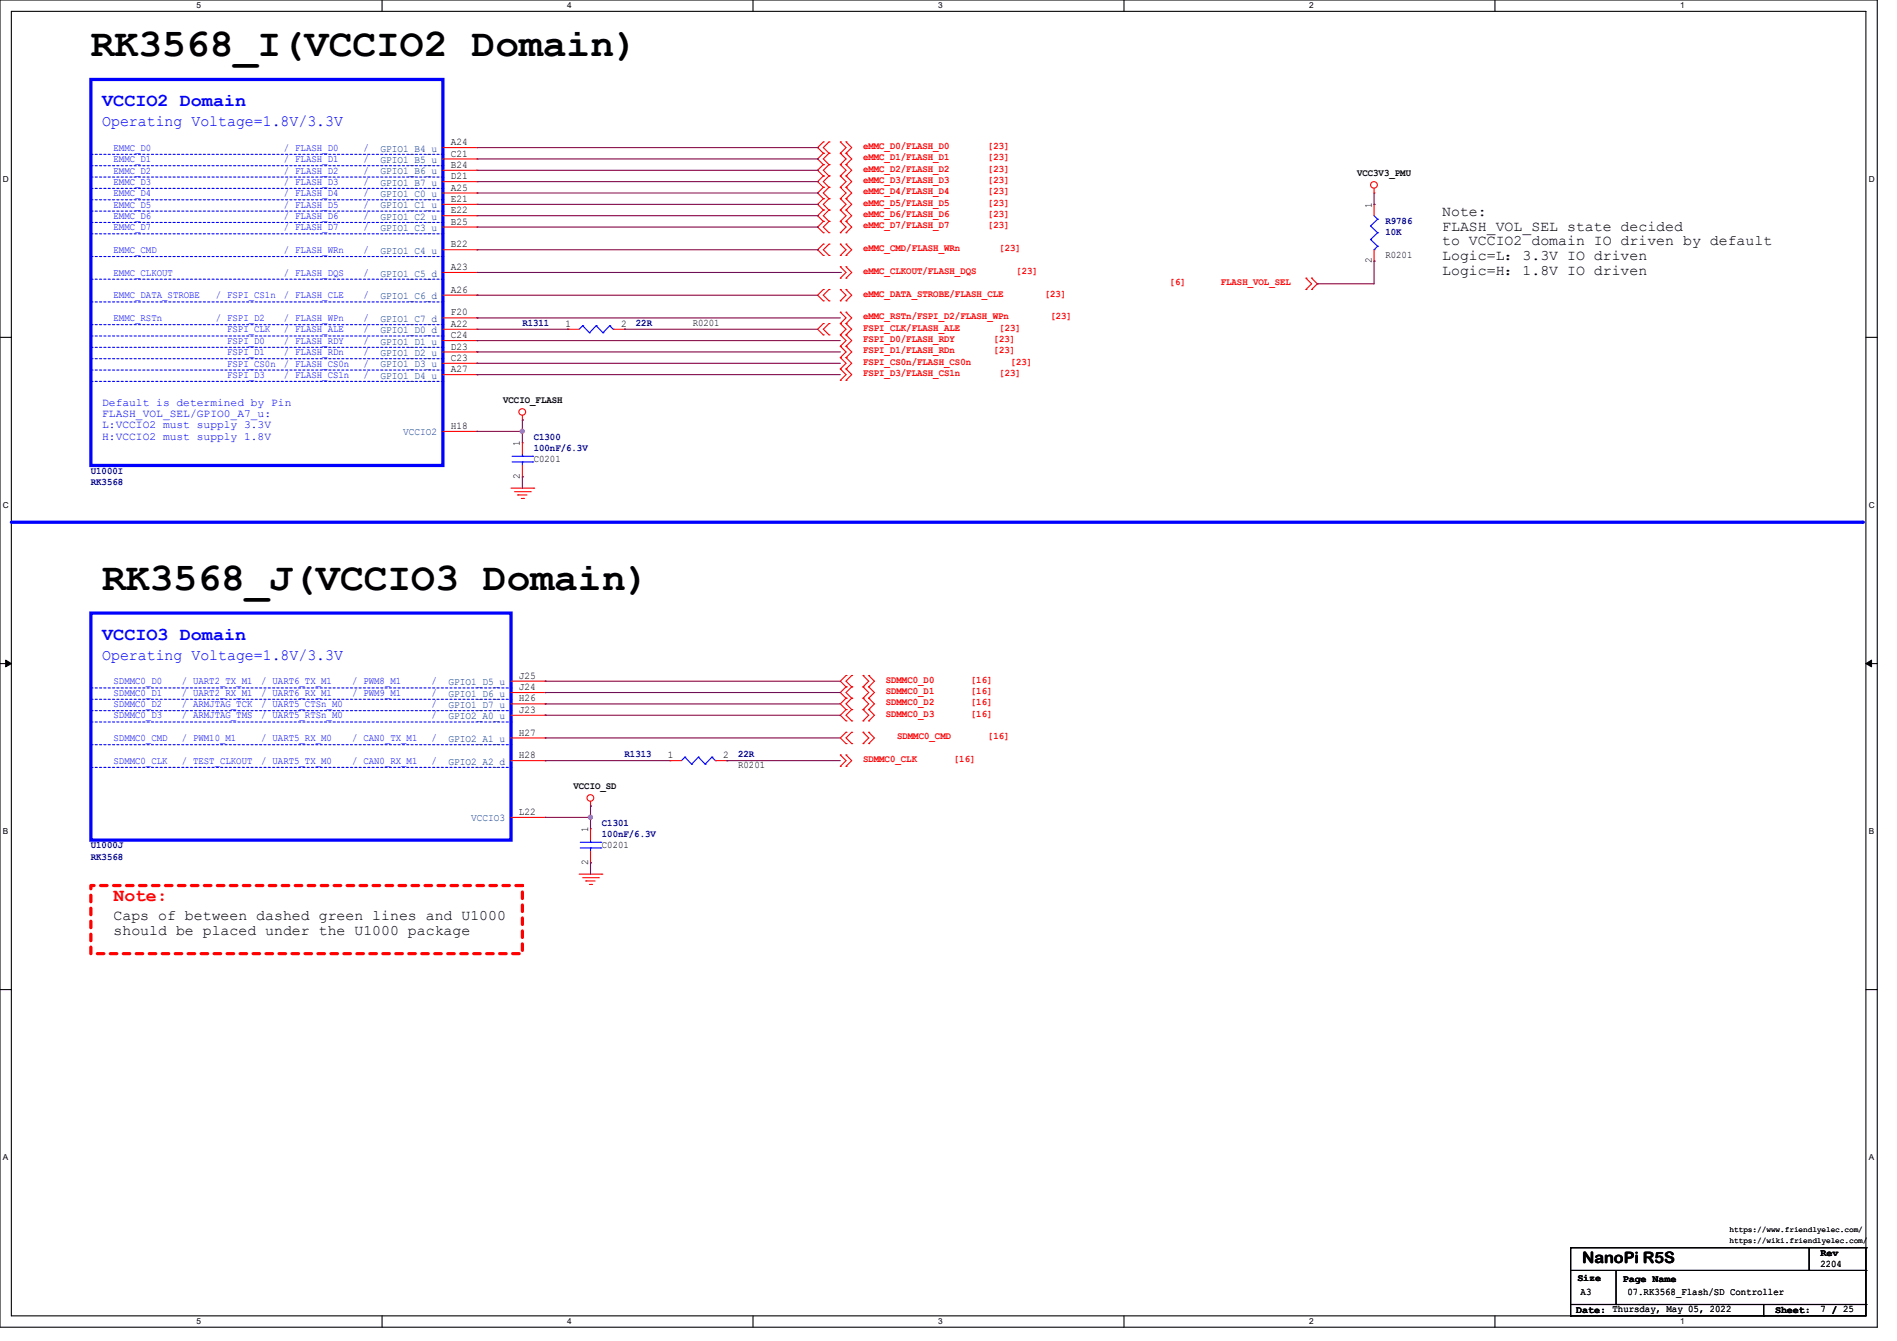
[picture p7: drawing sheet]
<svg xmlns="http://www.w3.org/2000/svg" width="297mm" height="210mm" viewBox="0 0 297 210" stroke-linecap="round" stroke-linejoin="round" font-family="sans-serif">
<path d="M0 0h293.9v207.9h-293.9zM1.8 1.8h290.3v204.3h-290.3z" fill="none" stroke="#000" stroke-width=".17"/>
<g fill="#fff">
<path d="M30.8 .2h.7v1.4h-.7z"/>
<path d="M30.8 206.2h.7v1.4h-.7z"/>
</g>
<path d="M59.8 0v1.8M59.8 206.1v1.8" fill="none" stroke="#000" stroke-width=".17"/>
<g fill="#fff">
<path d="M88.8 .2h.7v1.4h-.7z"/>
<path d="M88.8 206.2h.7v1.4h-.7z"/>
</g>
<path d="M117.9 0v1.8M117.9 206.1v1.8" fill="none" stroke="#000" stroke-width=".17"/>
<g fill="#fff">
<path d="M146.9 .2h.7v1.4h-.7z"/>
<path d="M146.9 206.2h.7v1.4h-.7z"/>
</g>
<path d="M176 0v1.8M176 206.1v1.8" fill="none" stroke="#000" stroke-width=".17"/>
<g fill="#fff">
<path d="M205 .2h.7v1.4h-.7z"/>
<path d="M205 206.2h.7v1.4h-.7z"/>
</g>
<path d="M234.1 0v1.8M234.1 206.1v1.8" fill="none" stroke="#000" stroke-width=".17"/>
<g fill="#fff">
<path d="M263.1 .2h.6v1.4h-.6z"/>
<path d="M263.1 206.2h.6v1.4h-.6z"/>
<path d="M.5 27.3h.9v1.4h-.9z"/>
<path d="M292.6 27.3h.9v1.4h-.9z"/>
<path d="M.5 78.4h.9v1.4h-.9z"/>
<path d="M292.6 78.4h.9v1.4h-.9z"/>
</g>
<path d="M0 52.8h1.8M292.1 52.8h1.8" fill="none" stroke="#000" stroke-width=".17"/>
<g fill="#fff">
<path d="M.5 129.5h.8v1.4h-.8z"/>
<path d="M292.6 129.5h.8v1.4h-.8z"/>
</g>
<path d="M0 103.9h1.8M292.1 103.9h1.8" fill="none" stroke="#000" stroke-width=".17"/>
<path d="M.9 103.4l.9 .5-.9 .5zM292.1 103.9l.9-.5v1z" fill="#000" stroke="#000" stroke-width=".16"/>
<g fill="#fff">
<path d="M.5 180.5h.8v1.4h-.8z"/>
<path d="M292.6 180.5h.8v1.4h-.8z"/>
</g>
<path d="M0 155h1.8M292.1 155h1.8" fill="none" stroke="#000" stroke-width=".17"/>
<path d="M1.8 81.8h289.8" fill="none" stroke="#00f" stroke-width=".51"/>
<circle cx="291.6" cy="81.8" r=".25" fill="#00f"/>
<path d="M14.2 138.7h67.6v10.7h-67.6z" fill="none" stroke="#f00" stroke-width=".51" stroke-dasharray="1 1"/>
<g fill="none" stroke="#f00" stroke-width=".17">
<path d="M69.3 23.1h5.4M69.3 24.9h5.4M69.3 26.7h5.4M69.3 28.4h5.4M69.3 30.2h5.4M69.3 32h5.4M69.3 33.8h5.4M69.3 35.6h5.4M69.3 39.1h5.4M74.7 23.1h.1M74.7 24.9h.1M74.7 26.7h.1"/>
<path d="M74.7 28.4h.1M74.7 30.2h.1M74.7 32h.1M74.7 33.8h.1M74.7 35.6h.1M74.7 39.1h.1M128.9 22.2h.1M128.9 24h.1M128.9 25.8h.1M128.9 27.6h.1M128.9 29.3h.1M128.9 31.1h.1"/>
<path d="M128.9 32.9h.1M128.9 34.7h.1M128.9 36.4h.1M128.9 38.2h.1M128.9 22.2l-.9 .9 .9 .9M128.9 27.6l-.9 .8 .9 .9M128.9 24l-.9 .9 .9 .9M128.9 29.3l-.9 .9 .9 .9M128.9 25.8l-.9 .9 .9 .9M128.9 31.1l-.9 .9 .9 .9M128.9 32.9l-.9 .9 .9 .9M128.9 34.7l-.9 .9 .9 .8"/>
<path d="M128.9 38.2l-.9 .9 .9 .9M129.8 24h.1M129.8 22.2h.1M129.8 25.8h.1M129.8 27.6h.1M129.8 29.3h.1M129.8 31.1h.1M129.8 32.9h.1M129.8 34.7h.1M129.8 36.4h.1M129.8 38.2h.1M129.8 22.2l-.9 .9 .9 .9"/>
<path d="M129.8 25.8l-.9 .9 .9 .9M129.8 24l-.9 .9 .9 .9M129.8 27.6l-.9 .8 .9 .9M129.8 29.3l-.9 .9 .9 .9M129.8 31.1l-.9 .9 .9 .9M129.8 32.9l-.9 .9 .9 .9M129.8 34.7l-.9 .9 .9 .8M129.8 38.2l-.9 .9 .9 .9M131.6 24h.1M131.6 22.2h.1M131.6 25.8h.1M131.6 27.6h.1"/>
<path d="M131.6 29.3h.1M131.6 31.1h.1M131.6 32.9h.1M131.6 34.7h.1M131.6 36.4h.1M131.6 38.2h.1M131.6 25.8l.9 .9-.9 .9M131.6 22.2l.9 .9-.9 .9M131.6 27.6l.9 .8-.9 .9M131.6 24l.9 .9-.9 .9M131.6 29.3l.9 .9-.9 .9M131.6 31.1l.9 .9-.9 .9"/>
<path d="M131.6 34.7l.9 .9-.9 .8M131.6 32.9l.9 .9-.9 .9M131.6 38.2l.9 .9-.9 .9M132.5 24h.1M132.5 22.2h.1M132.5 25.8h.1M132.5 27.6h.1M132.5 29.3h.1M132.5 31.1h.1M132.5 32.9h.1M132.5 34.7h.1M132.5 36.4h.1"/>
<path d="M132.5 38.2h.1M132.5 27.6l.8 .8-.8 .9M132.5 22.2l.8 .9-.8 .9M132.5 29.3l.8 .9-.8 .9M132.5 24l.8 .9-.8 .9M132.5 31.1l.8 .9-.8 .9M132.5 25.8l.8 .9-.8 .9M132.5 32.9l.8 .9-.8 .9M132.5 38.2l.8 .9-.8 .9M132.5 34.7l.8 .9-.8 .8M215.1 30.2h.1M215.1 32h.1"/>
<path d="M215.1 29.5v.7M215.1 32v1.8M215.1 39.1v1.8M69.3 51.6h5.4M69.3 42.7h5.4M69.3 46.2h5.4M69.3 49.8h5.4M69.3 53.3h5.4M69.3 55.1h5.4M69.3 56.9h5.4M69.3 58.7h5.4M74.7 42.7h.1"/>
<path d="M74.7 46.2h.1M74.7 49.8h.1M74.7 51.6h.1M74.7 53.3h.1M74.7 55.1h.1M74.7 56.9h.1M74.7 58.7h.1M88.9 51.6h.1M88.9 51.6h1.8M96 51.6h1.8M97.8 51.6h.1M128.9 50.7h.1"/>
<path d="M128.9 52.5h.1M128.9 40h.1M128.9 45.3h.1M128.9 47.1h.1M128.9 50.7l-.9 .9 .9 .9M128.9 45.3l-.9 .9 .9 .9M129.8 52.5h.1M129.8 50.7h.1M129.8 40h.1M129.8 47.1h.1M129.8 45.3h.1M129.8 50.7l-.9 .9 .9 .9"/>
<path d="M129.8 45.3l-.9 .9 .9 .9M131.6 52.5h.1M131.6 50.7h.1M131.6 40h.1M131.6 43.6h.1M131.6 41.8h.1M131.6 59.6h.1M131.6 57.8h.1M131.6 56h.1M131.6 54.2h.1M131.6 48.9h.1M131.6 47.1h.1"/>
<path d="M131.6 45.3h.1M131.6 50.7l.9 .9-.9 .9M131.6 41.8l.9 .9-.9 .9M131.6 57.8l.9 .9-.9 .9M131.6 54.2l.9 .9-.9 .9M131.6 52.5l.9 .8-.9 .9M131.6 48.9l.9 .9-.9 .9M131.6 45.3l.9 .9-.9 .9M131.6 56l.9 .9-.9 .9M132.5 52.5h.1M132.5 50.7h.1M132.5 40h.1"/>
<path d="M132.5 43.6h.1M132.5 41.8h.1M132.5 59.6h.1M132.5 57.8h.1M132.5 56h.1M132.5 54.2h.1M132.5 48.9h.1M132.5 47.1h.1M132.5 45.3h.1M132.5 45.3l.8 .9-.8 .9M132.5 50.7l.8 .9-.8 .9M132.5 41.8l.8 .9-.8 .9"/>
<path d="M132.5 57.8l.8 .9-.8 .9M132.5 54.2l.8 .9-.8 .9M132.5 52.5l.8 .8-.8 .9M132.5 48.9l.8 .9-.8 .9M132.5 56l.8 .9-.8 .9M204.5 45.3h.1M204.5 43.6h.1M204.5 43.6l.9 .8-.9 .9M205.4 43.6h.1M205.4 45.3h.1M205.4 43.6l.8 .8-.8 .9M215.1 40.9h.1"/>
<path d="M69.3 67.6h5.4M74.7 67.6h.1M80 76.5h3.6M80.6 77h2.4M81.1 77.5h.1M81.1 77.5h1.4M81.6 78.1h.4M81.8 65.8h.1M81.8 69.3h.1M81.8 74.7h.1M81.8 65.1v.7M81.8 69.3v1.8"/>
<path d="M81.8 72.9v1.8M82 78.1h.1M83 77h.1M83.6 76.5h.1M80 106.7h5.3M80 108.5h5.3M80 110.2h5.3M80 112h5.3M80 115.6h5.3M80 119.1h5.3M85.3 106.7h.1M85.3 108.5h.1"/>
<path d="M85.3 110.2h.1M85.3 112h.1M85.3 115.6h.1M85.3 119.1h.1M104.9 119.1h.1M104.9 119.1h1.8M112 119.1h1.8M113.8 119.1h.1M131.6 118.2h.1M131.6 118.2l.9 .9-.9 .9M132.5 118.2h.1M132.5 109.3h.1"/>
<path d="M132.5 111.1h.1M132.5 112.9h.1M132.5 105.8h.1M132.5 107.6h.1M132.5 114.7h.1M132.5 116.5h.1M132.5 118.2l.8 .9-.8 .9M132.5 109.3l-.9 .9 .9 .9M132.5 114.7l-.9 .9 .9 .9M132.5 111.1l-.9 .9 .9 .9M132.5 105.8l-.9 .9 .9 .9M132.5 107.6l-.9 .9 .9 .8"/>
<path d="M133.3 111.1h.1M133.3 109.3h.1M133.3 112.9h.1M133.3 107.6h.1M133.3 105.8h.1M133.3 116.5h.1M133.3 114.7h.1M133.3 109.3l-.8 .9 .8 .9M133.3 105.8l-.8 .9 .8 .9M133.3 111.1l-.8 .9 .8 .9M133.3 114.7l-.8 .9 .8 .9M133.3 107.6l-.8 .9 .8 .8"/>
<path d="M135.1 111.1h.1M135.1 109.3h.1M135.1 112.9h.1M135.1 107.6h.1M135.1 105.8h.1M135.1 116.5h.1M135.1 114.7h.1M135.1 114.7l.9 .9-.9 .9M135.1 105.8l.9 .9-.9 .9M135.1 109.3l.9 .9-.9 .9M135.1 107.6l.9 .9-.9 .8M135.1 111.1l.9 .9-.9 .9"/>
<path d="M136 111.1h.1M136 109.3h.1M136 112.9h.1M136 107.6h.1M136 105.8h.1M136 116.5h.1M136 114.7h.1M136 114.7l.9 .9-.9 .9M136 109.3l.9 .9-.9 .9M136 111.1l.9 .9-.9 .9M136 105.8l.9 .9-.9 .9M136 107.6l.9 .9-.9 .8"/>
<path d="M80 128h5.3M85.3 128h.1M90.7 136.9h3.5M91.2 137.5h2.5M91.7 138h.1M91.7 138h1.5M92.3 138.5h.3M92.5 126.2h.1M92.5 129.8h.1M92.5 135.1h.1M92.5 125.5v.7M92.5 129.8v1.8"/>
<path d="M92.5 133.3v1.8M92.6 138.5h.1M93.7 137.5h.1M94.2 136.9h.1M131.6 120h.1M132.5 120h.1"/>
<circle cx="215.1" cy="29" r=".52"/>
<circle cx="81.8" cy="64.5" r=".52"/>
<circle cx="92.4" cy="125" r=".52"/>
</g>
<g fill="none" stroke="#000" stroke-width=".17">
<path d="M245.9 195.4h.1M245.9 199h46.2M245.9 195.4v10.7M245.9 195.4h46.2M253 199v5.3M283.3 199h.1M283.3 195.4v3.6M292.1 199h.1M292.1 195.4h.1M292.1 195.4v10.7h-46.2M245.9 206.1h.1M245.9 204.3h46.2"/>
<path d="M253 204.3h.1M256.6 204.3h.1M276.1 206.1h.1M276.1 204.3v1.8M292.1 204.3h.1"/>
</g>
<g fill="none" stroke="#00f" stroke-width=".17">
<path d="M214.6 35.4h.1M214.6 37.5h.1M214.6 35.4l1.1 1M214.6 37.5l1.1 1.1M215.1 39.1h.1M215.1 33.8l.6 .5M215.7 34.3h.1M215.7 36.4h.1M215.7 38.6h.1M215.7 34.3l-1.1 1.1M215.7 36.4l-1.1 1.1M215.7 38.6l-.6 .5"/>
<path d="M91.2 51h.1M91.2 51l-.5 .6M91.2 51l1.1 1.1M92.3 52.1h.1M93.3 51h.1M93.3 51l-1 1.1M93.3 51l1.1 1.1M94.4 52.1h.1M95.5 51h.1M95.5 51l-1.1 1.1M95.5 51l.5 .6M96 51.6h.1"/>
<path d="M80.2 72.3h3.2M80.2 71.5h3.2M81.8 71.5h.1M81.8 72.3h.1M81.8 71.1v.4M81.8 72.3v.6M83.4 72.3h.1M83.4 71.5h.1M107.2 118.6h.1M107.2 118.6l-.5 .5M107.2 118.6l1.1 1.1M108.3 119.7h.1"/>
<path d="M109.3 118.6h.1M109.3 118.6l-1 1.1M109.3 118.6l1.1 1.1M110.4 119.7h.1M111.5 118.6h.1M111.5 118.6l-1.1 1.1M111.5 118.6l.5 .5M112 119.1h.1M90.8 132.8h3.3M90.8 131.9h3.3M92.5 131.9h.1M92.5 132.8h.1"/>
<path d="M92.5 131.6v.3M92.5 132.8v.5M94.1 132.8h.1M94.1 131.9h.1"/>
</g>
<g fill="none" stroke="#00f" stroke-width=".17" stroke-dasharray=".3 .3">
<path d="M14.2 29.5h55.1M14.2 33.1h55.1M14.2 26h55.1M14.2 36.6h55.1M14.2 24.2h55.1M14.2 31.3h55.1M14.2 34.8h55.1M14.2 27.7h55.1M69.3 29.5h.1M69.3 33.1h.1M69.3 26h.1M69.3 36.6h.1"/>
<path d="M69.3 24.2h.1M69.3 31.3h.1M69.3 34.8h.1M69.3 27.7h.1M14.2 52.6h55.1M14.2 56.2h55.1M14.2 54.4h55.1M14.2 58h55.1M14.2 43.7h55.1M14.2 59.7h55.1M14.2 50.8h55.1M14.2 40.2h55.1"/>
<path d="M14.2 47.3h55.1M69.3 52.6h.1M69.3 56.2h.1M69.3 54.4h.1M69.3 58h.1M69.3 43.7h.1M69.3 59.7h.1M69.3 50.8h.1M69.3 40.2h.1M69.3 47.3h.1M14.2 109.5h65.8M14.2 113.1h65.8"/>
<path d="M14.2 111.3h65.8M14.2 107.7h65.8M14.2 116.6h65.8M80 109.5h.1M80 113.1h.1M80 111.3h.1M80 107.7h.1M80 116.6h.1M14.2 120.2h65.8M80 120.2h.1"/>
</g>
<path d="M14.2 12.4h55.1v60.5h-55.1zM14.2 96h65.8v35.6h-65.8z" fill="none" stroke="#00f" stroke-width=".51"/>
<g fill="none" stroke="#800040" stroke-width=".17">
<path d="M74.7 33.8h53.3M74.7 24.9h53.3M74.7 26.7h53.3M74.7 28.4h53.3M74.7 35.6h53.3M74.7 23.1h53.3M74.7 30.2h53.3M74.7 32h53.3M74.7 39.1h53.3M128 33.8h.1M128 24.9h.1M128 26.7h.1"/>
<path d="M128 28.4h.1M128 35.6h.1M128 23.1h.1M128 30.2h.1M128 32h.1M128 39.1h.1M215.1 32h.1M215.1 30.2v1.8M74.7 58.7h.1M74.7 55.1h.1M74.7 53.3h.1M74.7 49.8h.1"/>
<path d="M74.7 46.2h.1M74.7 56.9h.1M74.7 51.6h14.2M74.7 58.7h56.9M74.7 55.1h56.9M74.7 53.3h56.9M74.7 49.8h56.9M74.7 42.7h56.9M74.7 46.2h53.3M74.7 56.9h56.9M88.9 51.6h.1M97.8 51.6h.1"/>
<path d="M97.8 51.6h30.2M131.6 42.7h.1M206.2 44.4h.1M215.1 40.9h.1M215.1 40.9v3.5h-8.9M74.7 67.6h.1M74.7 67.6h7.1M81.8 65.8h.1M81.8 67.6h.1M81.8 74.7h.1M81.8 65.8v3.5M81.8 74.7v1.8"/>
<path d="M85.3 106.7h.1M85.3 108.5h.1M85.3 110.2h.1M85.3 112h.1M85.3 119.1h.1M85.3 115.6h.1M85.3 106.7h46.3M85.3 108.5h46.3M85.3 110.2h46.3M85.3 112h46.3M85.3 119.1h19.6M85.3 115.6h46.3"/>
<path d="M113.8 119.1h.1M113.8 119.1h17.8M85.3 128h.1M85.3 128h7.2M92.5 126.2h.1M92.5 128h.1M92.5 135.1h.1M92.5 126.2v3.6M92.5 135.1v1.8"/>
</g>
<g fill="#f0f" stroke="#f0f" stroke-width=".17">
<circle cx="81.8" cy="67.5" r=".32"/>
<circle cx="92.4" cy="128" r=".32"/>
</g>
<g font-size="6.2">
<text x="14.2" y="8.8">RK3568_I(VCCIO2 Domain)</text>
<text x="16" y="92.3">RK3568_J(VCCIO3 Domain)</text>
</g>
<g font-size="2.8" fill="#00f">
<text x="16" y="16.6">VCCIO2 Domain</text>
<text x="16" y="100.2">VCCIO3 Domain</text>
</g>
<text font-size="2.8" fill="#f00" x="17.8" y="141.1">Note:</text>
<g font-size="2.5" fill="#00f">
<text x="16" y="19.7">Operating Voltage=1.8V/3.3V</text>
<text x="16" y="103.3">Operating Voltage=1.8V/3.3V</text>
</g>
<text font-size="2.5" x="247.7" y="197.7">NanoPi R5S</text>
<g font-size="2.3">
<text x="225.8" y="33.9">Note:</text>
<text x="225.8" y="36.2">FLASH_VOL_SEL state decided</text>
<text x="225.8" y="38.4">to VCCIO2 domain IO driven by default</text>
<text x="225.8" y="40.7">Logic=L：3.3V IO driven</text>
<text x="225.8" y="43">Logic=H：1.8V IO driven</text>
<text x="17.8" y="144.1">Caps of between dashed green lines and U1000</text>
<text x="17.8" y="146.4">should be placed under the U1000 package</text>
</g>
<g font-size="1.7" fill="#00f">
<text x="16" y="63.6">Default is determined by Pin</text>
<text x="16" y="65.4">FLASH_VOL_SEL/GPIO0_A7_u:</text>
<text x="16" y="67.1">L:VCCIO2 must supply 3.3V</text>
<text x="16" y="68.8">H:VCCIO2 must supply 1.8V</text>
</g>
<g font-size="1.6" fill="#00f">
<text x="17.8" y="23.6">EMMC_D0</text>
<text x="44.4" y="23.6">/ FLASH_D0</text>
<text x="56.9" y="23.6">/</text>
<text x="17.8" y="25.4">EMMC_D1</text>
<text x="17.8" y="29">EMMC_D3</text>
<text x="17.8" y="27.2">EMMC_D2</text>
<text x="44.4" y="25.4">/ FLASH_D1</text>
<text x="44.4" y="29">/ FLASH_D3</text>
<text x="44.4" y="27.2">/ FLASH_D2</text>
<text x="56.9" y="27.2">/</text>
<text x="56.9" y="25.4">/</text>
<text x="56.9" y="29">/</text>
<text x="17.8" y="32.5">EMMC_D5</text>
<text x="17.8" y="34.3">EMMC_D6</text>
<text x="17.8" y="30.7">EMMC_D4</text>
<text x="44.4" y="34.3">/ FLASH_D6</text>
<text x="44.4" y="32.5">/ FLASH_D5</text>
<text x="44.4" y="30.7">/ FLASH_D4</text>
<text x="56.9" y="32.5">/</text>
<text x="56.9" y="34.3">/</text>
<text x="56.9" y="30.7">/</text>
<text x="17.8" y="36.1">EMMC_D7</text>
<text x="17.8" y="39.6">EMMC_CMD</text>
<text x="44.4" y="36.1">/ FLASH_D7</text>
<text x="44.4" y="39.6">/ FLASH_WRn</text>
<text x="56.9" y="36.1">/</text>
<text x="56.9" y="39.6">/</text>
<text x="17.8" y="43.2">EMMC_CLKOUT</text>
<text x="17.8" y="46.7">EMMC_DATA_STROBE</text>
<text x="33.8" y="46.7">/ FSPI_CS1n</text>
<text x="44.4" y="43.2">/ FLASH_DQS</text>
<text x="44.4" y="46.7">/ FLASH_CLE</text>
<text x="56.9" y="43.2">/</text>
<text x="56.9" y="46.7">/</text>
<text x="17.8" y="50.3">EMMC_RSTn</text>
<text x="33.8" y="50.3">/ FSPI_D2</text>
<text x="35.6" y="53.8">FSPI_D0</text>
<text x="35.6" y="52.1">FSPI_CLK</text>
<text x="44.4" y="53.8">/ FLASH_RDY</text>
<text x="44.4" y="50.3">/ FLASH_WPn</text>
<text x="44.4" y="52.1">/ FLASH_ALE</text>
<text x="56.9" y="52.1">/</text>
<text x="56.9" y="53.8">/</text>
<text x="56.9" y="50.3">/</text>
<text x="35.6" y="59.2">FSPI_D3</text>
<text x="35.6" y="55.6">FSPI_D1</text>
<text x="35.6" y="57.4">FSPI_CS0n</text>
<text x="44.4" y="57.4">/ FLASH_CS0n</text>
<text x="44.4" y="59.2">/ FLASH_CS1n</text>
<text x="44.4" y="55.6">/ FLASH_RDn</text>
<text x="56.9" y="57.4">/</text>
<text x="56.9" y="59.2">/</text>
<text x="56.9" y="55.6">/</text>
<text x="17.8" y="107.2">SDMMC0_D0</text>
<text x="28.4" y="107.2">/ UART2_TX_M1</text>
<text x="40.9" y="107.2">/ UART6_TX_M1</text>
<text x="55.1" y="107.2">/ PWM8_M1</text>
<text x="67.6" y="107.2">/</text>
<text x="17.8" y="112.5">SDMMC0_D3</text>
<text x="17.8" y="110.7">SDMMC0_D2</text>
<text x="17.8" y="109">SDMMC0_D1</text>
<text x="28.4" y="110.7">/ ARMJTAG_TCK</text>
<text x="28.4" y="112.5">/ ARMJTAG_TMS</text>
<text x="28.4" y="109">/ UART2_RX_M1</text>
<text x="40.9" y="112.5">/ UART5_RTSn_M0</text>
<text x="40.9" y="110.7">/ UART5_CTSn_M0</text>
<text x="40.9" y="109">/ UART6_RX_M1</text>
<text x="55.1" y="109">/ PWM9_M1</text>
<text x="67.6" y="110.7">/</text>
<text x="67.6" y="112.5">/</text>
<text x="67.6" y="109">/</text>
<text x="17.8" y="119.6">SDMMC0_CLK</text>
<text x="17.8" y="116.1">SDMMC0_CMD</text>
<text x="28.4" y="116.1">/ PWM10_M1</text>
<text x="28.4" y="119.6">/ TEST_CLKOUT</text>
<text x="40.9" y="119.6">/ UART5_TX_M0</text>
<text x="40.9" y="116.1">/ UART5_RX_M0</text>
<text x="55.1" y="119.6">/ CAN0_RX_M1</text>
<text x="55.1" y="116.1">/ CAN0_TX_M1</text>
<text x="67.6" y="116.1">/</text>
<text x="67.6" y="119.6">/</text>
</g>
<g font-size="1.6" fill="#004080">
<text x="59.6" y="23.7">GPIO1_B4_u</text>
<text x="59.6" y="25.5">GPIO1_B5_u</text>
<text x="59.6" y="27.3">GPIO1_B6_u</text>
<text x="59.6" y="29.1">GPIO1_B7_u</text>
<text x="59.6" y="30.9">GPIO1_C0_u</text>
<text x="59.6" y="32.6">GPIO1_C1_u</text>
<text x="59.6" y="34.4">GPIO1_C2_u</text>
<text x="59.6" y="36.2">GPIO1_C3_u</text>
<text x="59.6" y="39.8">GPIO1_C4_u</text>
<text x="59.6" y="43.3">GPIO1_C5_d</text>
<text x="59.6" y="46.9">GPIO1_C6_d</text>
<text x="59.6" y="50.4">GPIO1_C7_d</text>
<text x="59.6" y="52.2">GPIO1_D0_d</text>
<text x="59.6" y="54">GPIO1_D1_u</text>
<text x="59.6" y="55.8">GPIO1_D2_u</text>
<text x="59.6" y="57.5">GPIO1_D3_u</text>
<text x="59.6" y="59.3">GPIO1_D4_u</text>
<text x="63.1" y="68.2">VCCIO2</text>
<text x="70.2" y="107.3">GPIO1_D5_u</text>
<text x="70.2" y="109.1">GPIO1_D6_u</text>
<text x="70.2" y="110.9">GPIO1_D7_u</text>
<text x="70.2" y="112.7">GPIO2_A0_u</text>
<text x="70.2" y="116.2">GPIO2_A1_u</text>
<text x="70.2" y="119.8">GPIO2_A2_d</text>
<text x="73.8" y="128.7">VCCIO3</text>
</g>
<g font-size="1.6">
<text x="70.6" y="22.7">A24</text>
<text x="70.6" y="24.5">C21</text>
<text x="70.6" y="26.3">B24</text>
<text x="70.6" y="28.1">D21</text>
<text x="70.6" y="29.8">A25</text>
<text x="212.5" y="27.6">VCC3V3_PMU</text>
<text x="70.6" y="31.6">E21</text>
<text x="70.6" y="33.4">E22</text>
<text x="70.6" y="35.2">B25</text>
<text x="214.8" y="32.6" transform="rotate(-90 214.8 32.6)">1</text>
<text x="70.6" y="38.7">B22</text>
<text x="214.8" y="41.2" transform="rotate(-90 214.8 41.2)">2</text>
<text x="216.9" y="40.3">R0201</text>
<text x="70.6" y="42.3">A23</text>
<text x="70.6" y="45.8">A26</text>
<text x="70.6" y="49.4">F20</text>
<text x="70.6" y="51.2">A22</text>
<text x="70.6" y="53">C24</text>
<text x="88.6" y="51.2">1</text>
<text x="97.2" y="51.2">2</text>
<text x="108.5" y="51">R0201</text>
<text x="70.6" y="54.7">D23</text>
<text x="70.6" y="56.5">C23</text>
<text x="70.6" y="58.3">A27</text>
<text x="78.8" y="63.2">VCCIO_FLASH</text>
<text x="70.6" y="67.2">H18</text>
<text x="81.4" y="69.9" transform="rotate(-90 81.4 69.9)">1</text>
<text x="81.4" y="75" transform="rotate(-90 81.4 75)">2</text>
<text x="83.6" y="72.3">C0201</text>
<text x="81.2" y="106.3">J25</text>
<text x="81.2" y="108.1">J24</text>
<text x="81.2" y="109.9">H26</text>
<text x="81.2" y="111.6">J23</text>
<text x="81.2" y="115.2">H27</text>
<text x="81.2" y="118.7">H28</text>
<text x="104.6" y="118.7">1</text>
<text x="113.2" y="118.7">2</text>
<text x="89.8" y="123.6">VCCIO_SD</text>
<text x="115.6" y="120.4">R0201</text>
<text x="81.2" y="127.6">L22</text>
<text x="92.1" y="130.3" transform="rotate(-90 92.1 130.3)">1</text>
<text x="92.1" y="135.5" transform="rotate(-90 92.1 135.5)">2</text>
<text x="94.2" y="132.8">C0201</text>
<text x="285" y="196.7">Rev</text>
<text x="247" y="200.6">Size</text>
<text x="247.5" y="202.9">A3</text>
<text x="254.1" y="200.7">Page Name</text>
<text x="254.8" y="202.9">07.RK3568_Flash/SD Controller</text>
<text x="285" y="198.4">2204</text>
<text x="246.8" y="205.6">Date: Thursday, May 05, 2022</text>
<text x="277.9" y="205.6">Sheet:</text>
<text x="285" y="205.5">7 / 25</text>
</g>
<g font-size="1.6" fill="#f00">
<text x="135.1" y="23.3">eMMC_D0/FLASH_D0</text>
<text x="154.7" y="23.3">[23]</text>
<text x="135.1" y="25.1">eMMC_D1/FLASH_D1</text>
<text x="135.1" y="26.9">eMMC_D2/FLASH_D2</text>
<text x="135.1" y="28.7">eMMC_D3/FLASH_D3</text>
<text x="154.7" y="25.1">[23]</text>
<text x="154.7" y="26.9">[23]</text>
<text x="154.7" y="28.7">[23]</text>
<text x="135.1" y="30.4">eMMC_D4/FLASH_D4</text>
<text x="135.1" y="32.2">eMMC_D5/FLASH_D5</text>
<text x="135.1" y="34">eMMC_D6/FLASH_D6</text>
<text x="135.1" y="35.8">eMMC_D7/FLASH_D7</text>
<text x="154.7" y="30.4">[23]</text>
<text x="154.7" y="32.2">[23]</text>
<text x="154.7" y="34">[23]</text>
<text x="154.7" y="35.8">[23]</text>
<text x="135.1" y="39.3">eMMC_CMD/FLASH_WRn</text>
<text x="156.5" y="39.3">[23]</text>
<text x="135.1" y="42.9">eMMC_CLKOUT/FLASH_DQS</text>
<text x="135.1" y="46.4">eMMC_DATA_STROBE/FLASH_CLE</text>
<text x="159.1" y="42.9">[23]</text>
<text x="163.6" y="46.4">[23]</text>
<text x="183.1" y="44.7">[6]</text>
<text x="191.1" y="44.7">FLASH_VOL_SEL</text>
<text x="135.1" y="51.8">FSPI_CLK/FLASH_ALE</text>
<text x="135.1" y="53.5">FSPI_D0/FLASH_RDY</text>
<text x="135.1" y="50">eMMC_RSTn/FSPI_D2/FLASH_WPn</text>
<text x="155.6" y="53.5">[23]</text>
<text x="156.5" y="51.8">[23]</text>
<text x="164.5" y="50">[23]</text>
<text x="135.1" y="58.9">FSPI_D3/FLASH_CS1n</text>
<text x="135.1" y="55.3">FSPI_D1/FLASH_RDn</text>
<text x="135.1" y="57.1">FSPI_CS0n/FLASH_CS0n</text>
<text x="155.6" y="55.3">[23]</text>
<text x="156.5" y="58.9">[23]</text>
<text x="158.2" y="57.1">[23]</text>
<text x="138.7" y="106.9">SDMMC0_D0</text>
<text x="152" y="106.9">[16]</text>
<text x="138.7" y="110.4">SDMMC0_D2</text>
<text x="138.7" y="112.2">SDMMC0_D3</text>
<text x="138.7" y="108.7">SDMMC0_D1</text>
<text x="152" y="110.4">[16]</text>
<text x="152" y="112.2">[16]</text>
<text x="152" y="108.7">[16]</text>
<text x="135.1" y="119.3">SDMMC0_CLK</text>
<text x="140.5" y="115.8">SDMMC0_CMD</text>
<text x="149.3" y="119.3">[16]</text>
<text x="154.7" y="115.8">[16]</text>
</g>
<g font-size="1.6" fill="#000080">
<text x="216.9" y="35.1">R9786</text>
<text x="216.9" y="36.8">10K</text>
<text x="81.8" y="51.1">R1311</text>
<text x="99.6" y="51.1">22R</text>
<text x="83.6" y="68.8">C1300</text>
<text x="83.6" y="70.6">100nF/6.3V</text>
<text x="14.2" y="75.9">RK3568</text>
<text x="14.2" y="74.2">U1000I</text>
<text x="97.8" y="118.6">R1313</text>
<text x="115.6" y="118.6">22R</text>
<text x="94.2" y="129.3">C1301</text>
<text x="94.2" y="131.1">100nF/6.3V</text>
<text x="14.2" y="134.6">RK3568</text>
<text x="14.2" y="132.8">U1000J</text>
</g>
<g font-size="1.3">
<text x="30.8" y="1.3">5</text>
<text x="88.8" y="1.3">4</text>
<text x="146.9" y="1.3">3</text>
<text x="205" y="1.3">2</text>
<text x="263.1" y="1.3">1</text>
<text x=".5" y="28.4">D</text>
<text x="292.6" y="28.4">D</text>
<text x=".5" y="79.5">C</text>
<text x="292.6" y="79.5">C</text>
<text x=".5" y="130.6">B</text>
<text x="292.6" y="130.6">B</text>
<text x=".5" y="181.7">A</text>
<text x="292.6" y="181.7">A</text>
<text x="30.8" y="207.4">5</text>
<text x="88.8" y="207.4">4</text>
<text x="146.9" y="207.4">3</text>
<text x="205" y="207.4">2</text>
<text x="263.1" y="207.4">1</text>
</g>
<g font-size="1.2">
<text x="270.8" y="194.6">https://wiki.friendlyelec.com/</text>
<text x="270.8" y="192.9">https://www.friendlyelec.com/</text>
</g>
</svg>
